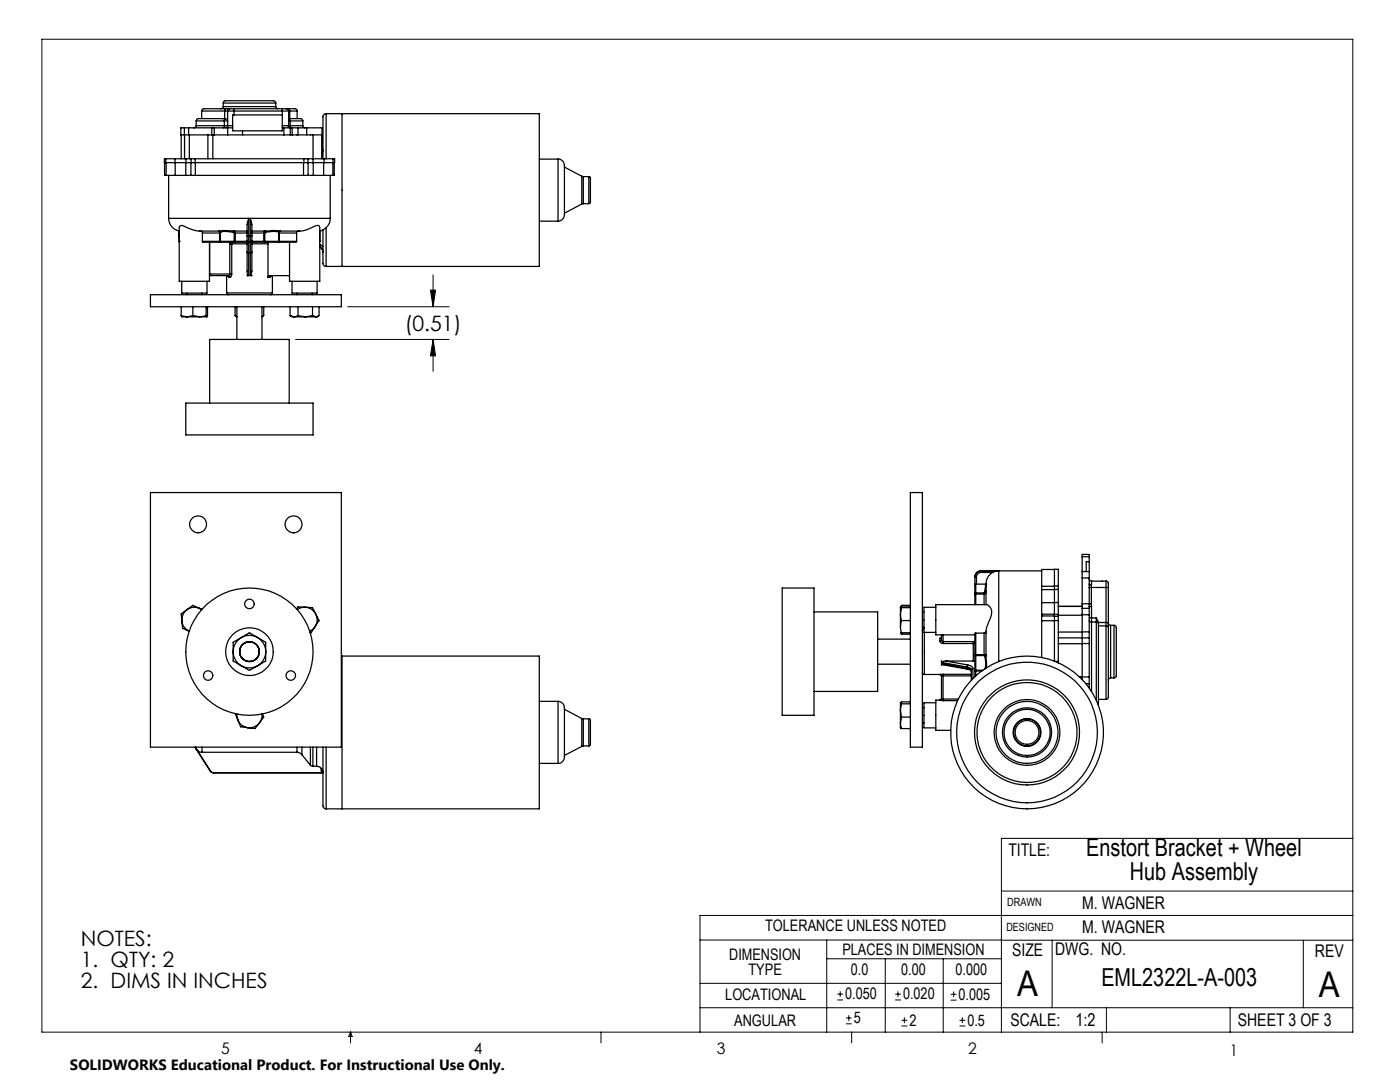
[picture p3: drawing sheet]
<svg xmlns="http://www.w3.org/2000/svg" width="279mm" height="216mm" viewBox="0 0 279 216" stroke-linecap="round" stroke-linejoin="round" font-family="sans-serif">
<g fill="none" stroke="#000" stroke-width=".2">
<path d="M8.4 7.8h261.6v198.2h-261.6zM85.9 57.9h1l-.5 3.3zM86.4 54.9v6.3M59 67.7h30.6M69.4 61.2h20.2M86.4 67.7v6.4M86.4 67.7l.5 3.3h-1zM199.8 177.8h70.2M270 167.3h-70.2v38.7M139.7 187.6h60.2M139.7 196.2h60.1M165 187.6v18.4"/>
<path d="M165 191.3h34.8M167.1 199.5h1.1M167.1 198.4h1.1M167.7 197.8v1.1M176.7 191.3v14.7M178.6 199.5h1.2M178.6 198.4h1.2M179.2 197.8v1.1M188.2 191.3v14.7M189.7 199.6h1.2M189.7 198.4h1.2M190.3 197.8v1.2"/>
<path d="M199.8 187.6h70.2M210 187.6v13.5M260.1 187.6v13.5M270 182.7h-130.3v23.3M70 206v2.1M70 206l.3 .8h-.7zM119.9 206v2.1M139.7 201.1h130.3M168.8 204.3h1.2M168.8 203.1h1.2M169.4 202.6v1.1M170 206v2.1"/>
<path d="M179.9 204.7h1.2M179.9 203.6h1.2M180.5 203v1.2M191.5 204.7h1.2M191.5 203.6h1.2M192.1 203v1.2M220 206v2.1M220.8 201.1v4.9M245.5 201.1v4.9"/>
</g>
<path d="M85.9 57.9h1l-.5 3.3zM86.4 67.7l.5 3.3h-1z" fill="#000"/>
<g fill="none" stroke="#000" stroke-width=".25">
<path d="M32.8 32.5h.3M33.1 31.7h-.3v3.3h.4M33.1 32.5h1.8M33.1 31.7h1.8M33.1 31.7v.8M33.2 35h1.8M33.2 32.5v2.5M33.7 35v8.6M34.9 32.5h2.2M34.9 31.7h2.2M34.9 31.7v.8M35 35h2.1"/>
<path d="M35 32.5v2.5M36.2 26.9v4.8M36.8 25.5h-.7v1.4h.7M36.8 26.9h.8M36.8 25.5h.8M36.8 25.5v1.4M36.8 26.9v4.8M37.1 32.5v2.5M37.1 35h1M37.1 32.5h23.5M37.1 31.7v.8M37.1 31.7h1"/>
<path d="M37.6 26.9h4.7M37.6 25.5h4.7M37.6 25.5v1.4M37.8 26.9v4.8M38.1 35h.9M38.1 31.7h.8M38.1 31.7v3.3M38.9 31.7h21.7M38.9 31.7l.1 3.3M39 35h21.6M39.2 25.1l-.2 .3-.3 .1M39.2 25.1h5.6"/>
<path d="M39.2 24.1h5.6M39.2 24.1v1M40.3 22.2h4.5M40.3 22.2v1.5M41.5 26.9v4.8M42.3 26.9h.5M42.3 25.5h.5M42.3 25.5v1.4M42.5 26.9v4.8M42.8 25.5h2.6M42.8 26.9h2.6M42.8 25.5v1.4"/>
<path d="M44.6 21.3l-.2 .3-.3 .1M44.6 20.6l.1-.4 .2-.1h9.3a.67 .67 0 0 1 .8 .4v.1M44.6 21.3h10.4M44.6 20.6h10.4M44.6 20.6v.7M44.8 24.1h.6M44.8 25.1h.6M44.8 25.1l-.2 .4M44.8 24.1v1M44.8 23.7h-4.6a.81 .81 0 0 0-1 .2v.2M44.8 22.2h.6M44.8 23.7h.1"/>
<path d="M44.8 22.2v1.5M44.9 23.7l-.1 .4M44.9 23.7l.5 .2M45 21.7h-3.6a.93 .93 0 0 0-1.1 .2v.3M45 21.7l-.1 .1-.1 .4M45 21.7h.9M45.4 25.1l-.1 .3-.3 .1M45.4 25.1h1M45.4 22.2h1.3M45.4 22.2v2.9M45.4 25.5v1.4M45.4 26.9h11.3"/>
<path d="M45.4 25.5h1M45.9 21.7l-.4 .1-.1 .4M45.9 21.7h.8M46.4 25.1v.4M46.4 25.5v.6h9.9v-.6M46.7 22.9h-.3v2.2M46.7 21.7v.5M46.7 22.2v.7M46.7 22.2h9.6M46.7 21.7h9.6M46.7 22.9h9.6M48.4 26.1v.8"/>
<path d="M55 21.3l.1 .3 .4 .1M55 20.6v.7M56.3 25.1h1.2M56.3 25.1v.4M56.3 22.2h1.3M56.3 21.7v.5M56.3 21.7h.9M56.3 25.5h.4M56.3 22.2v2.9M56.7 25.5h1.2M56.7 26.9h1.2M56.7 25.5v1.4"/>
<path d="M57.2 21.7l.3 .1 .1 .4M57.2 21.7h.2M57.4 21.7h1.5l.3 .1 .1 .4M57.4 21.7l.3 .1 .1 .4M57.5 25.1l.1 .2 .3 .2M57.5 25.1h.1M57.6 25.1l.1 .3 .2 .1M57.6 25.1h.1M57.6 25.1l.1 .3 .4 .1M57.6 23.7l.3 .4M57.6 24.1h.3M57.6 25.1h.3"/>
<path d="M57.6 22.2h.2M57.6 22.2v2.9M57.6 23.7h.1M57.6 23.7h2.5l.3 .4M57.8 22.2h1.5M57.8 22.2v1.5M57.9 25.5h.2M57.9 26.9h.4M57.9 25.1l.1 .3 .2 .1M57.9 25.1h2.5M57.9 24.1h2.5M57.9 24.1v1"/>
<path d="M57.9 25.5v1.4M58.1 25.5h.2M58.3 25.5h1.2M58.3 25.5v1.4M59.3 22.2v1.5M59.5 25.5h1.7M59.5 25.5v1.4M60.4 25.1l.1 .3 .4 .1M60.4 24.1v1M60.6 35h.9M60.6 32.5v2.5M60.6 32.5h1.9"/>
<path d="M60.6 31.7h.9M60.6 31.7v.8M61.2 25.5h3.1v1.4h-6M61.2 25.5v1.4M61.5 31.7h3.2M61.5 31.7v3.3M61.5 35h1M62.5 32.5h2.2M62.5 26.9v5.6M62.5 35h2.1M62.5 32.5v2.5M64.2 26.9v4.8"/>
<path d="M64.5 29.9l-.3 .7M64.6 32.5v2.5M64.6 35h1.8M64.7 31.7v.8M64.7 32.5h1.8M64.7 31.7h1.8M65.1 22.7a.79 .79 0 0 0-.6 1.1v7.9M65.1 22.7h42.5v30.5h-42.5M65.1 22.7v9M65.9 35v8.6M66.4 32.5v2.5M66.5 31.7h.3v.8h-.3"/>
<path d="M66.5 31.7v.8M66.7 32.5v2.5h-.3M68.3 22.7v30.5M107.6 31.8h3.8M111.4 31.8a1.39 1.39 0 0 1 1.2 1.7v8.4a1.78 1.78 0 0 1-1 2.2h-.2M111.4 31.8v12.3M112.6 33.3l3.5 1.9M116.1 35.2h.3M116.1 35.2v5.5M116.4 35.2v5.4M116.4 35.2h1.1M117.5 35.2l.3 .2v5l-.3 .2"/>
<path d="M117.5 35.2v5.4M30 58.8h38.1v2.4h-38.1zM33.7 43.6a2.53 2.53 0 0 0 2.1 2.5M33.7 43.6h15.9M35.7 47.1l.1 .4M35.7 47.1h.1M35.7 46.2v-.1v1M35.8 48.2h.1M35.8 45.4v10.7h6v-7.8M35.8 45.4l.1-.4 .8 .1a9 9 0 0 0 5.4 1h1.6M36.3 56.1v2.4h5v-2.4M37.3 58.5v.3"/>
<path d="M40 46.1l.3 .1 .1 .3M40.3 58.5v.3M40.4 46.5h3.5M40.4 48.2h3.5M40.4 48.2l.1 .1h3.4M40.4 46.5v1.7M41.8 54.7h4.1M41.8 48.3v6.7h3.8M43.7 46.1l.2 .2M43.7 46.1l.8-.1 2.1 .1M43.7 46.1l.2 .4M43.9 48.2v.1"/>
<path d="M43.9 46.5h.1M43.9 48.2h.1M43.9 46.5v1.7M43.9 48.2l.2 .1M43.9 46.3l.7-.1 1.9 .1M43.9 48.3h.2M43.9 46.3h.1M43.9 48.2h2.8M43.9 46.3v1.9M44.1 48.3h2.5M45.2 58.5l.4 .3M45.2 58.5h9.2"/>
<path d="M45.2 55v3.5M45.5 55l.3 .3M45.6 55.1l-.1-.1 .3 .3M45.6 55l.3 .3M45.8 55.3h.1M45.8 48.3l.1 .3M45.9 54.7l-.3 .3M45.9 48.6h.3M45.9 54.7h.3M45.9 48.6v6.1M46.2 48.3v.3M46.2 48.6h3.1"/>
<path d="M46.2 54.7v.4l-.3 .2M46.2 48.6v6.1M46.5 46.3h.1M46.6 48.3h.4M46.6 46.1h2.7M46.6 46.1l-.1 .2M46.6 46.3l.1 .2M46.6 46.3l.2-.2 .2 .4M46.7 48.2l-.1 .1M46.7 46.5h.3M46.7 48.2h.3M46.7 46.5v1.7"/>
<path d="M47 46.5h2.3M47 48.2v.1M47 48.2h2.4M47 46.5v1.7M47 48.3h2.6M49.3 47.1v1.1l.3 .1M49.3 47.1h.3M49.3 50.3l.3 .1M49.3 48.3v2M49.3 50.3v4.1l.3 .6M49.6 48.3h.4M49.6 47.1v1.2"/>
<path d="M49.6 47.1h.4M49.6 43.6l-.3 1.2v2.3M49.6 48.3v2.1M49.6 55h-.3h1h-.3M49.6 43.6v3.5M49.6 50.4v4.6M49.6 50.4h.4M50 47.1v1.2M50 47.1h.3M50 43.6l.3 1.2v2.3M50 48.3h2.6M50 48.3v2.1"/>
<path d="M50 43.6h15.9M50 43.6v3.5M50 50.4v4.6M50.2 48.2h2.4M50.3 47.1v1l-.3 .2M50.3 46.1h2.7M50.3 46.5h2.3M50.3 50.3l-.3 .1M50.3 48.3v2M50.3 48.6h3.2M50.3 50.3v3.8l-.2 .7-.1 .2M52.6 48.3h.4"/>
<path d="M52.6 46.5h.2M52.6 48.2v.1M52.6 48.2h.2M52.6 46.5v1.7M52.8 48.2l.2 .1M52.8 48.2h2.9M52.8 46.5v1.7M52.9 46.3l-.1 .2M52.9 46.3h.2M52.9 46.3v-.2a.22 .22 0 0 0-.3 .1 .22 .22 0 0 0 0 .3M53 46.1l1.3-.1 1.5 .1M53 46.1l.1 .2"/>
<path d="M53 48.3h2.5M53.1 46.3l1.2-.1 1.3 .1M53.5 55.3h.3M53.5 48.6v6.7M53.5 48.3v.3M54 55.1l.1-.1-.3 .3M54 55l-.2 .3M54.4 58.5l-.1 .2-.3 .1M54.4 55v3.5M55.5 48.3h.1M55.6 46.3h.1M55.7 48.2l-.2 .1"/>
<path d="M55.7 46.5h.1M55.7 48.2h.1M55.7 46.3v1.9M55.7 46.5h3.5M55.7 48.2l-.1 .1M55.7 48.2h3.5M55.7 46.5v1.7M55.8 46.1l-.1 .2M55.8 46.1l-.2 .2M55.8 46.1l-.1 .4M57.8 55h-4l-.3 .3M58.3 56.1v2.4h5v-2.4"/>
<path d="M59.2 48.2l-.1 .1h-3.5M59.2 46.5v1.7M59.3 58.5v.3M59.5 46.1l-.2 .1-.1 .3M62.3 58.5v.3M63.8 45.4l-.2-.4h-.5a7.9 7.9 0 0 1-5.1 1.1h-2.2M63.8 48.2h.1M63.8 45.4v10.7h-6v-7.8M63.8 49.2l.5 .6zM63.8 48.8l.7 .4M64.3 49.8h.2M64.3 49.8l.2 .5"/>
<path d="M64.5 45.9v6.1a.8 .8 0 0 0 .6 1.2M65.1 45.5v7.7M65.9 43.6a2.54 2.54 0 0 1-2.1 2.5M107.6 44.1h3.8M116.1 40.7l-3.5 1.8M116.4 40.6l-.3 .1M116.4 40.6h1.1M36.2 63l1.1 .2M36.2 63a.67 .67 0 0 0 .9 .2h.2M36.2 61.2v1.8M37.3 63.2h2.5M38.5 63l1.3 .2"/>
<path d="M38.5 63l-1.2 .2M38.5 61.2v1.8M39.8 63.2h1.5M41.1 63l-1.3 .2M41.1 63l.2 .2M41.1 61.2v1.8M41.4 61.2v1.8l-.1 .2M46.9 63l.4 .2M46.9 63l.4 .1M46.9 61.2v1.8M47.3 61.2v6.5M52.3 61.2v6.5"/>
<path d="M52.5 63.1l-.2 .1M52.6 61.2v1.8l-.3 .1M57.9 63l.8 .2M57.9 63l.4 .2h.4M57.9 61.2v1.8M58.7 63.2h2.2M59.5 63l-.8 .2M59.5 63l1.4 .2M59.5 61.2v1.8M60.9 63.2h2.1M62.4 63l-1.5 .2M62.4 63l.6 .2"/>
<path d="M62.4 61.2v1.8M63 63.2l.6-.2zM63.7 61.2v1.8M30 98.3h38.1v50.8h-38.1zM37.1 80.4h25.4v6.4h-25.4zM41.8 80.4v-12.7h15.9v12.7M181.7 98.3h2.4v50.8h-2.4zM156.1 117.3h6.4v25.4h-6.4zM194.6 118.7v2M194.6 118.3h.1M194.6 118.3v.4M194.6 116.8v1.5"/>
<path d="M194.6 115.2h.3M194.6 115.2h.1M194.6 115.2v1.6M194.7 116.6h2.1l.1-.1-.1 1.4M194.7 116.6l-.1 .2M194.7 118.5l-.1 .2M194.7 118.3v.2M194.7 118.5v2.2M194.7 116.6v1.7M194.7 118.5h1.7M194.7 118.3h1.7M194.9 115.2v1.4"/>
<path d="M195.8 113.9a1.21 1.21 0 0 0-1.2 1.3M195.8 113.9v.3M195.8 114.2a.89 .89 0 0 0-.9 1M195.8 113.9a1.19 1.19 0 0 0-1.2 1.3M195.8 113.9h.1M195.8 113.9h12.1M195.8 114.2h2.3M196.4 118.3v.2M196.4 118.5v2.2M196.6 118.1h.2l-.1 .3-.3 .1M196.6 117.9h.2M196.6 118.1l-.2 .2"/>
<path d="M196.6 117.9v.2M196.7 116.6l-.1 1.3M196.8 117.9v2.8M198.1 114.2a2.51 2.51 0 0 0-1.3 2.3M198.1 114.2l1.2-.3v18.1M207.9 117v.7M207.9 117h2.5M207.9 117.7h2.5M207.9 117.7v2.6M210.4 117.6v5M210.4 116.9v.7M210.4 113.6v3.3"/>
<path d="M210.4 116.9h.8M210.4 117.6h.8M211.2 116.9v.7M211.2 116.9v-3.3h-3.3v3.4M211.2 117.6v2.6M216 114.1v1.2M216 111.1v-.5h1.4v.5M216 111.1v3M216 115.3v5.2M216 114.1h1.4M216 115.3h1.4M216 111.1h1.4"/>
<path d="M217.4 116.6l.4 .1M217.4 115.5l.1 .2 .3 .3M217.4 117.2h.4M217.4 114.1v1.2M217.4 111.1v3M217.4 115.3v5.2M217.4 112.1h-.6v2M217.8 117.2v3.3M217.8 117.2h2.9M217.8 116v.7M217.8 116.7v.5M217.8 116h2.9"/>
<path d="M220.7 117.2h.5M220.7 116v1.2M220.7 116l.5 .3v.9M220.7 117.2v7M221.2 117.2v7M36.3 123.9a2.45 2.45 0 0 0 1.5 2l-1.4-.5zM37.3 121.6a2.59 2.59 0 0 0-1 2.3M37.3 121.6l-1.1 .9 .1 1.4M39.8 121.4a2.45 2.45 0 0 0-2.5 .2M39.8 121.4l.5 .2M39.8 121.4l-1.3-.6-1.2 .8M39.8 121.4l.6 .2"/>
<path d="M46.5 130a3.4 3.4 0 0 0 1.7 2.9M46.5 130v1.9l1.7 1M48.2 132.9a3.3 3.3 0 0 0 3.2 0M48.2 132.9l1.6 .9 1.6-.9M48.2 127.2a3.4 3.4 0 0 0-1.7 2.8M48.2 127.2l-1.7 1v1.8M48.2 127.2a3.3 3.3 0 0 1 3.2 0M48.2 127.2l1.6-.9 1.6 .9M51.4 127.2a3.2 3.2 0 0 1 1.6 2.8M51.4 127.2l1.6 1v1.8M53 130a3.2 3.2 0 0 1-1.6 2.9M53 130v1.9l-1.6 1"/>
<path d="M60.9 121.2h-.6l-1 .4M60.9 121.2l-1.4-.1-.3 .5M60.9 121.2a2.36 2.36 0 0 1 2.1 1.4M60.9 121.2h1.5l.6 1.4M62.9 125l-1.1 .9M62.9 125l-.8 1.3-.3-.1M63 122.6a2.34 2.34 0 0 1-.1 2.4M63 122.6l.7 1.2-.8 1.2M68.1 130.9h39.5v30.5h-42.5M68.3 130.9v30.5M107.6 139.9h3.8M111.4 139.9a1.6 1.6 0 0 1 1.2 2.2v7.3a3.6 3.6 0 0 1-.3 2.6l-.4 .3h-.5"/>
<path d="M111.4 139.9v12.4M162.5 122.1h12.7v15.9h-12.7M175.2 132.5h6.5M175.2 127.5h6.5M179.7 121.2h.1M179.7 122.6l.2 1.2M179.7 122.6v2.4M179.7 125l.2 1.3h1.8M179.7 121.2v1.4M179.7 126.2l.1 .2M179.7 121.2h.2M179.8 126.3l.1 .2"/>
<path d="M179.8 120.9l-.1 .3M179.8 126.4l.1 .1M179.9 121.2l-.2 1.4M179.9 123.8l-.2 1.2M179.9 121.2h1.8M179.9 123.8h1.8M179.9 126.5h1.8M181.7 121.1l-2 .1M181.7 120.8h-1.8l-.1 .3M184.1 134.2l.2 .4h.2M184.1 122.2h.3M184.1 125.2h.3"/>
<path d="M184.4 125.4l-.3 .4M184.5 126.2v8.4M184.5 134.6h3.1M186.8 121.2h-2.4v5h2.4M187.6 134.6l.3 .3M187.6 127.9l.2 .4 .4 .1M187.6 139.7h-.8v6h2.9M187.6 139.7l.6 .1M187.6 134.6h.1M187.6 139.7h.1M187.9 139.4l-.3 .3M187.9 127.7l.3 .3"/>
<path d="M187.9 127.2l-.1 .1a.4 .4 0 0 0-.2 .6M187.9 127.7l-.3 .2M187.9 139.4l.3 .1M187.9 126.7v1M187.9 134.9v4.5M188 132.2l-.1-.3v.8l.1-.3M188 132.4l.4 .2M188 132.2l5 .9M188 132.4l5 1M188.2 134.5l-.6 .1M188.2 128v.4M188.2 134.9h-.3"/>
<path d="M188.2 134.5v.4M188.2 139.5v.3M188.2 134.5h5.7M188.2 128.4h6M188.2 128h6M188.2 126.7v1.3M188.2 134.9v4.6M188.2 139.8h2.9M188.2 134.9h5.7M188.2 139.5h3.1M188.3 132.7l4.8 .8M188.8 131.9l-.8 .1v.2"/>
<path d="M188.8 131.9h5.8M188.8 131.9l4.3 .8M193 133.4a.78 .78 0 0 1 .9 .5l-.8-.4M193 133.1a.76 .76 0 0 1 .9 .6M193 133.4l.1 .1M193 133.1v.3M193.1 132.7a1.04 1.04 0 0 1 1.1 .7M193.1 132.7l-.1 .4M193.9 133.7v2M194.2 133.4l-.3 .3M194.2 133.4v2M194.2 128.4v3.5"/>
<path d="M194.2 128v.4M194.6 126.7h-7.8v-6h10.1a1.87 1.87 0 0 1 .7 2.7 6.7 6.7 0 0 0-.8 4.4v3.1M194.6 131v2.6M194.6 133.6l.1 .1M194.6 130.6h.1M194.6 130.6v.4M194.6 133.8l.1 .1M194.6 133.6v.2M194.6 133.8v1.2M194.6 128h-.4M194.6 128.4h-.4M194.7 130.8v2.9"/>
<path d="M194.7 130.8l-.1 .2M194.7 126.3l-.1 .1v4.2M194.7 130.6v.2M194.7 126.3v4.3M194.7 133.7v.2M194.7 133.9v1M194.7 130.8h1.7M194.7 126.3h1.7M194.7 130.6h1.7M194.7 133.7h1.4M194.7 133.9h1.2M196.4 130.8l.2 .1"/>
<path d="M196.4 130.6l.4 .1-.2 .2M196.4 126.3v4.3M196.4 130.6v.2M196.6 130.9v.1M196.6 131l.1 1.1-.1 1.4M196.8 130.9v2.5M196.8 130.9l-.2 .1M196.8 126.1l-.1 .2h-.3M207.9 120.3v2.3M207.9 123.9v7.3M207.9 122.9v1M207.9 122.6h2.5"/>
<path d="M207.9 122.6v.3M207.9 123.9h2.5M207.9 122.9h2.5M210.4 123.8v8.1M210.4 123v.8M210.4 123.8h.8M210.4 122.6h.8M210.4 122.6v.4M210.4 123h.8M210.6 132h.6M211.2 120.2v2.4M211.2 123.8v8.2"/>
<path d="M211.2 123v.8M211.2 132v.3M211.2 121h4.8M211.2 120.2l-3.3 .1M211.2 122.6v.4M211.2 122.8h4.8M211.2 126.1h4.8M211.2 127.3h6.2M215.4 135l2 .1M216 122.7h1.4v3.4M216 122.7v3.4M216 126.1v9.5"/>
<path d="M216 121.4v1.3M216 120.5v.9M216 126.1h1.4M216 121.4h1.4M216 120.5h1.4M216.7 136.4h.7M217.4 127.3v1.1M217.4 128.4v6.7M217.4 135.1v1.3M217.4 123.8l.1 .2 .3 .1M217.4 121.4v1.3M217.4 120.5v.5"/>
<path d="M217.4 121v.4M217.4 123.3h.4M217.4 121h.4M217.4 120.5h.4M217.4 126.1v1.2M217.4 136.4v.9M217.4 128.4h-6.2M217.8 120.5v.5M217.8 123.3v.8M217.8 124.1v13.9M217.8 124.1h1M217.8 121v2.3"/>
<path d="M217.8 123.3h1M218.8 124.1l.4 .3M218.8 123.3v.8M218.8 123.3l.4 .9M218.8 124.1v15.6M219.2 124.2v.2M219.2 124.2h1.5M219.2 124.4v16.4M219.2 139.6h1.5M219.2 124.9h1.5M220.7 124.9l.5 .2M220.7 124.2v.7"/>
<path d="M220.7 124.2h.5M220.7 124.9v14.7M221.2 125.1v14.1l-.5 .4M221.2 124.4l.1 .3 .4 .1M221.2 124.2v.9M221.7 135.3l-.4 .1-.1 .3M221.7 124.8v10.5M221.7 135.3h.6M221.7 124.8h.6M222.3 124.8h.3a.76 .76 0 0 1 .2 .9v9.2l-.2 .2-.3 .2M222.3 124.8v10.5M39 149.1l3 4.9 .5 .2h22"/>
<path d="M40.3 150.1l-.5-.1-.4-.2-.3-.7 2.9 4.7 .4 .4h21.7M40.3 149.1v1M40.3 150.1h19M46.9 142.3l.6 1.4M47.3 142.5l.2 1.2M47.5 143.7a2.46 2.46 0 0 0 2 1.5M47.5 143.7l.5 1.3 1.5 .2M51.8 144.3a2.65 2.65 0 0 1-2.3 .9M51.8 144.3l-.9 1.1-1.4-.2M52.3 142.5l-.1 .9-.4 .9M52.4 142.4l.2 .7-.8 1.2M59.3 150.1l.4 .1 .6 .4"/>
<path d="M59.3 149.1v1M60.3 149.1v1.5M60.3 150.6l1.6 2.1M61.9 152.7l.5 .2M61.9 149.1v3.6M62.4 149.1v3.8M62.4 152.9h.8M63.2 152.9a1.13 1.13 0 0 1 1.2 1.3h-.3M63.2 149.1v3.8M64 153.2l.1 .5M64.1 153.7h.2M64.1 153.7v.5"/>
<path d="M64.5 149.1v11.1a.85 .85 0 0 0 .6 1.2M65.1 149.1v12.3M107.6 152.3h3.8M112.6 141.5l3.5 1.9M116.1 143.4h.3M116.1 143.4v5.5M116.1 148.9l-3.5 1.8M116.4 148.8l-.3 .1M116.4 143.4v5.4M116.4 148.8h1.1M116.4 143.4h1.1M117.5 143.4l.3 .3v5l-.3 .1"/>
<path d="M117.5 143.4v5.4M179.7 144.3l.2 1.1M179.7 141.8l.2 1.3M179.7 141.8v2.5M179.7 140.2l.2 .2M179.7 140.2v1.6M179.7 144.3v.9l.2 .2M179.9 143.1l-.2 1.2M179.9 140.4l-.2 1.4M179.9 143.1h1.8M179.9 145.4h1.8M179.9 140.4h1.8"/>
<path d="M181.7 140.1h-1.8l-.2 .1M184.1 141.2h.3M184.1 144.2h.3M186.8 140.2h-2.4v5h2.4"/>
<circle cx="39.5" cy="104.6" r="1.69"/>
<circle cx="58.6" cy="104.6" r="1.69"/>
<circle cx="41.5" cy="134.8" r=".95"/>
<circle cx="49.8" cy="120.5" r=".95"/>
<circle cx="49.8" cy="130" r="12.7"/>
<circle cx="49.8" cy="130" r="4.8"/>
<circle cx="49.8" cy="130" r="1.97"/>
<circle cx="49.8" cy="130" r="2"/>
<circle cx="58" cy="134.8" r=".95"/>
<circle cx="204.9" cy="146.2" r="6.6"/>
<circle cx="205" cy="146.1" r="4.9"/>
<circle cx="205" cy="146.2" r="2.77"/>
<circle cx="205" cy="146.1" r="2.38"/>
<circle cx="205" cy="146.2" r="15.2"/>
<circle cx="205" cy="146.1" r="6.2"/>
<circle cx="205" cy="146.2" r="2.68"/>
<circle cx="205" cy="146.1" r="4.6"/>
<circle cx="205" cy="146.2" r="10"/>
<circle cx="205" cy="146.1" r="10.5"/>
<circle cx="205" cy="146.2" r="14"/>
</g>
<g font-size="7.1">
<text x="203" y="198.7">A</text>
<text x="263.2" y="198.9">A</text>
</g>
<g font-size="4.9">
<text x="216.8" y="170.7">Enstort Bracket + Wheel</text>
<text x="225.5" y="175.7">Hub Assembly</text>
<text x="219.8" y="196.7">EML2322L-A-003</text>
</g>
<g font-size="4.2">
<text x="80.8" y="66.1">(0.51)</text>
<text x="16.1" y="188.8">NOTES:</text>
<text x="16.1" y="193">1. QTY: 2</text>
<text x="16.1" y="197.2">2. DIMS IN INCHES</text>
</g>
<g font-size="3.5">
<text x="201.2" y="170.7">TITLE:</text>
<text x="216" y="181.4">M. WAGNER</text>
<text x="202" y="190.7">SIZE</text>
<text x="210.6" y="190.6">DWG. NO.</text>
<text x="216" y="186.2">M. WAGNER</text>
<text x="262.4" y="190.9">REV</text>
<text x="201.7" y="204.6">SCALE:</text>
<text x="214.6" y="204.6">1:2</text>
<text x="247" y="204.6">SHEET 3 OF 3</text>
</g>
<g font-size="3.2">
<text x="152.7" y="185.7">TOLERANCE UNLESS NOTED</text>
<text x="145.5" y="191.5">DIMENSION</text>
<text x="168.1" y="190.5">PLACES IN DIMENSION</text>
<text x="149.4" y="194.6">TYPE</text>
<text x="169.8" y="194.6">0.0</text>
<text x="179.8" y="194.6">0.00</text>
<text x="190.7" y="194.6">0.000</text>
<text x="144.7" y="199.6">LOCATIONAL</text>
<text x="168.7" y="199.4">0.050</text>
<text x="180.2" y="199.4">0.020</text>
<text x="191.3" y="199.5">0.005</text>
<text x="146.5" y="204.6">ANGULAR</text>
<text x="170.4" y="204.2">5</text>
<text x="181.5" y="204.6">2</text>
<text x="193.1" y="204.6">0.5</text>
<text x="44.2" y="210.4">5</text>
<text x="94.6" y="210.3">4</text>
<text x="143.1" y="210.4">3</text>
<text x="193.2" y="210.3">2</text>
<text x="245.4" y="210.6">1</text>
</g>
<text font-size="3" x="14" y="213.5">SOLIDWORKS Educational Product. For Instructional Use Only.</text>
<g font-size="2.3">
<text x="200.8" y="185.7">DESIGNED</text>
<text x="201" y="180.9">DRAWN</text>
</g>
</svg>
